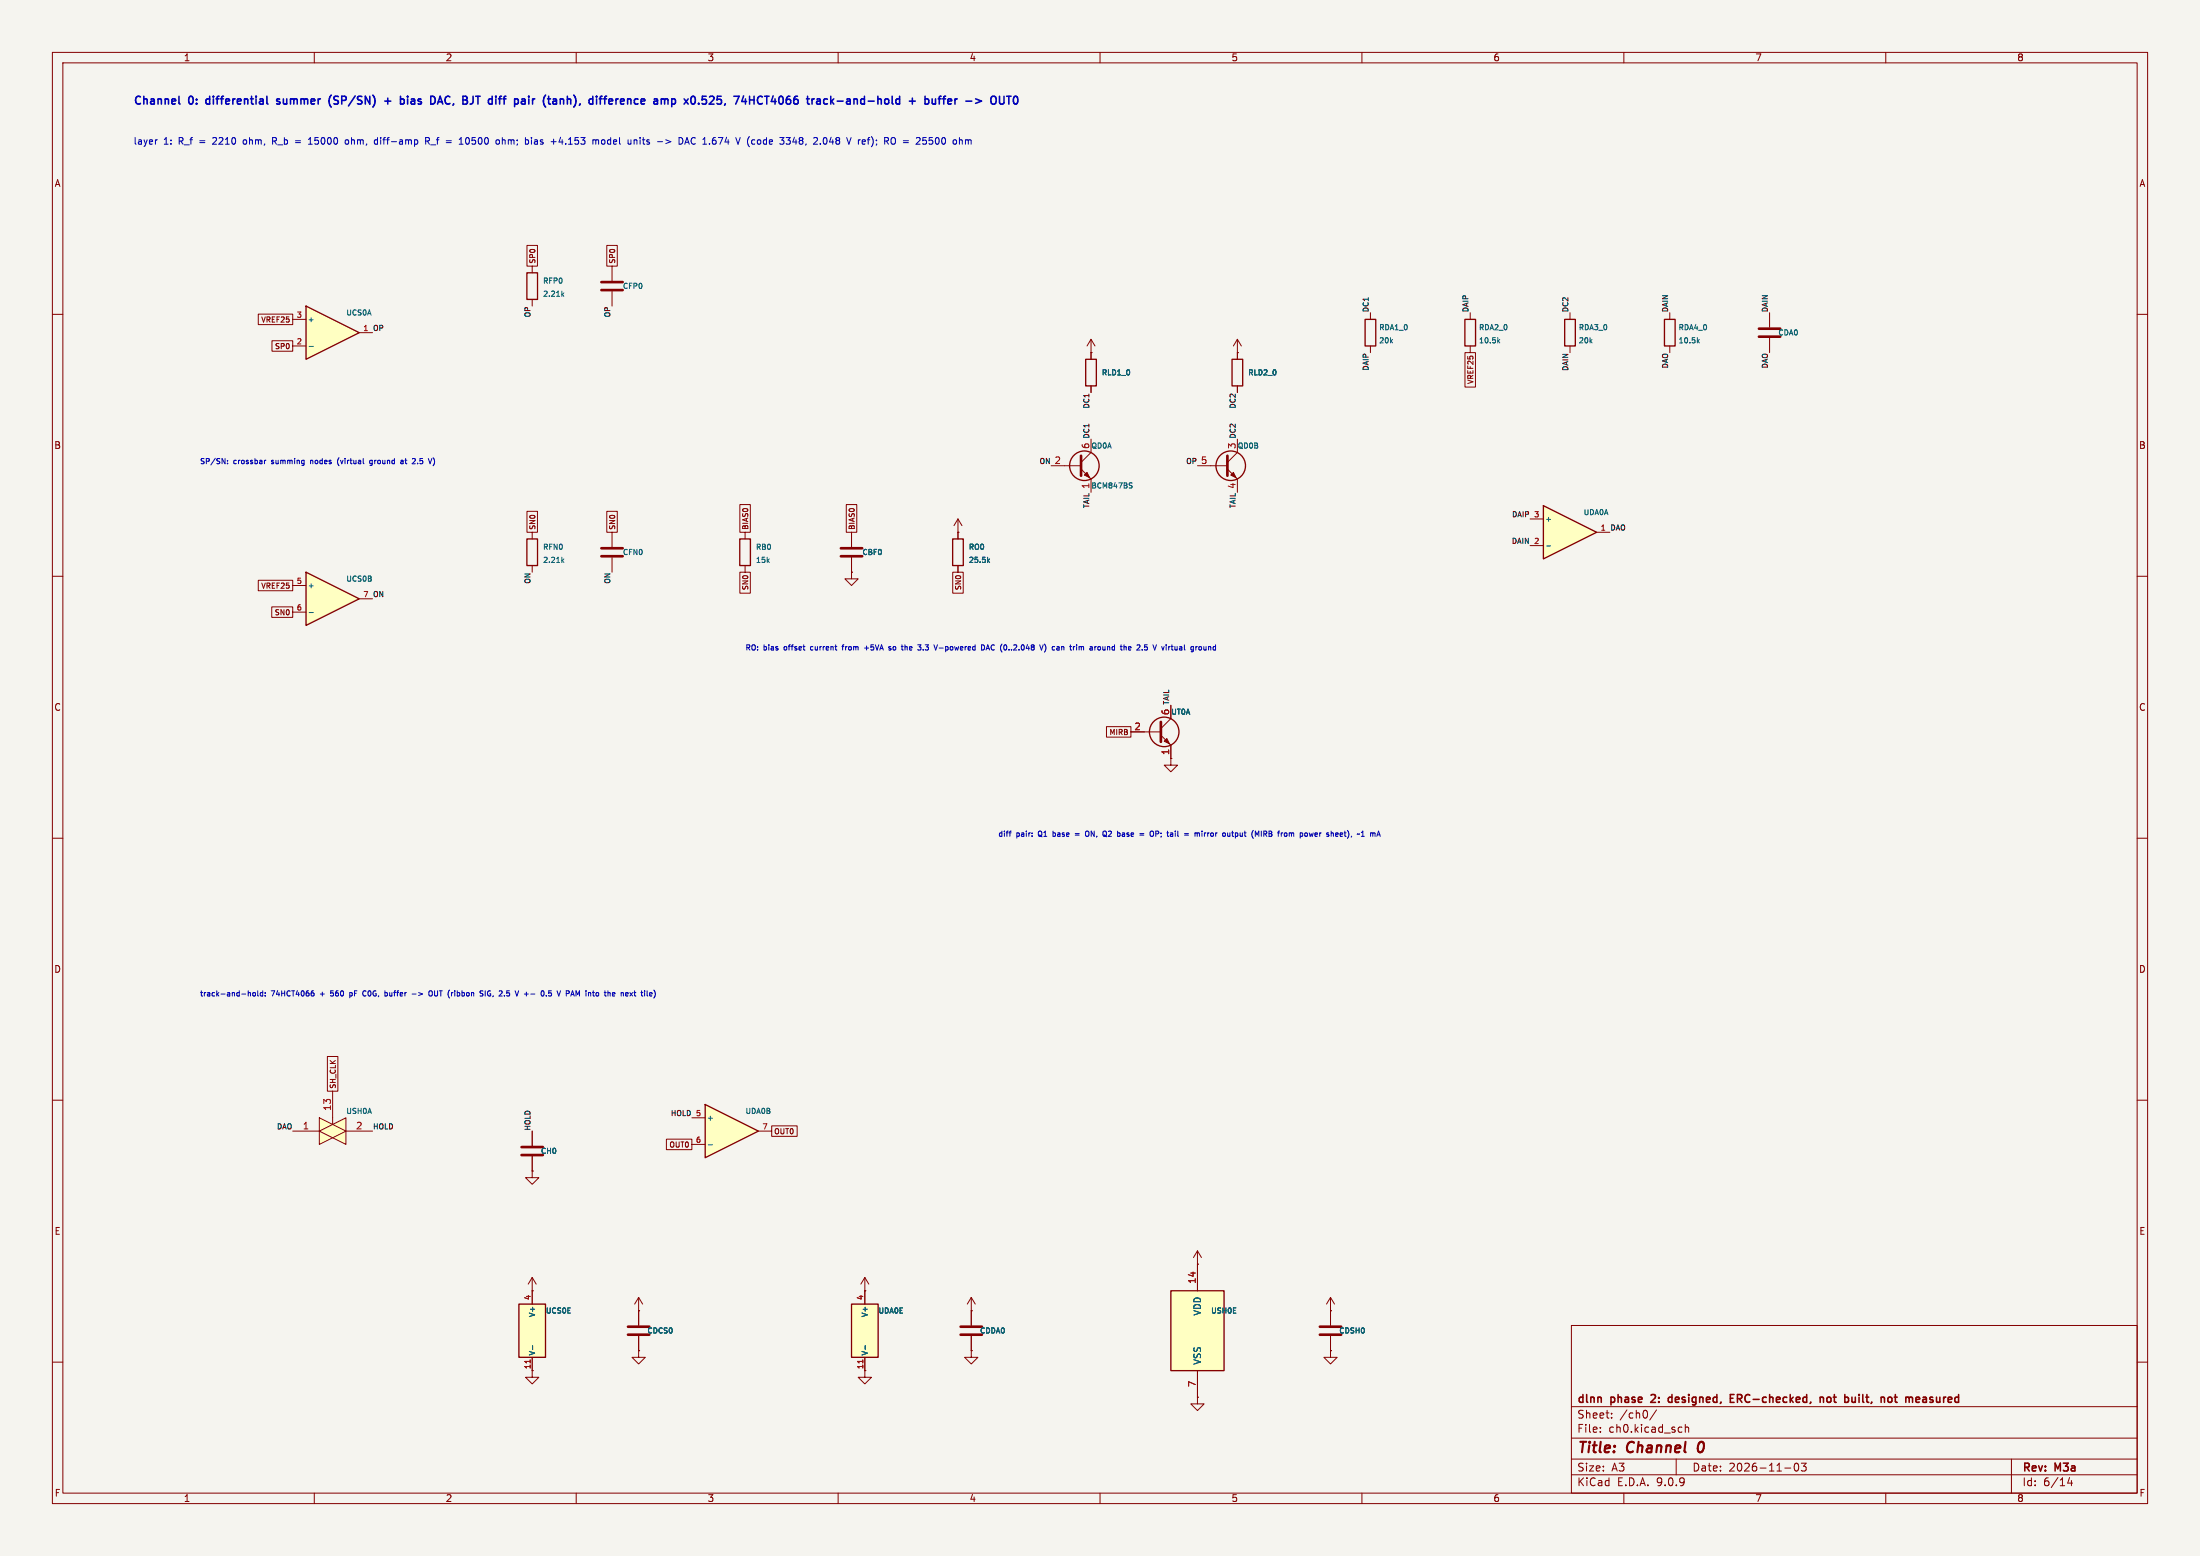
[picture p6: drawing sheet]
<svg xmlns="http://www.w3.org/2000/svg" width="420mm" height="297mm" viewBox="0 0 420 297" stroke-linecap="round" stroke-linejoin="round" font-family="sans-serif">
<path d="M0 0h420v297h-420z" fill="#f5f4ef" stroke="#f5f4ef" stroke-width=".19"/>
<g fill="none" stroke="#840000" stroke-width=".19">
<path d="M10 10h400v277h-400zM12 12h396v273h-396zM60 10v2M110 10v2M160 10v2M210 10v2M260 10v2M310 10v2M360 10v2M10 60h2M208.3 67.3h.1M208.3 64.8v3.8"/>
<path d="M208.3 73.7v1.2M208.3 64.8l-.8 1.2M208.3 64.8l.7 1.2M408 60h2M182.9 99.1v3.8M182.9 99.1l-.8 1.2M182.9 99.1l.7 1.2M200.7 88.9h5.7M206.4 89.5l1.9 1.9v2.6M208.3 83.8v2.6l-1.9 1.9M228.6 88.9h5.7M234.3 89.5l1.9 1.9v2.6"/>
<path d="M236.2 83.8v2.6l-1.9 1.9M10 110h2M162.6 101.6v2.8M162.6 106.4v2.8M182.9 101.6h.1M182.9 108v1.2M408 110h2M215.9 139.7h5.7M223.5 134.6v2.6l-1.9 1.9M10 160h2M221.6 140.3l1.9 1.9v2.6M223.5 144.8v1.3h1.3l-1.3 1.2-1.3-1.2h1.3"/>
<path d="M223.5 144.8h.1M408 160h2M10 210h2M101.6 215.9v2.8M408 210h2M101.6 223.5v1.3h1.3l-1.3 1.3-1.3-1.3h1.3M101.6 223.5h.1M101.6 220.7v2.8M121.9 250.2h.1M121.9 247.6l-.7 1.3M121.9 247.6l.8 1.3M121.9 247.6v2.6"/>
<path d="M254 250.2v2.8M254 255v2.8M300 253h108v32h-108zM10 260h2M300 278.5h108M300 274.5h108M300 268.5h108M305.5 273.2v.2M305.5 272.5v.1M307.7 270.5v.2M307.7 269.8v.1M314.4 269.5v.9"/>
<path d="M316.2 269.1l-1.3 1.9M320 278.5v3M320.7 272.4l.4 .1M321.1 273.3l-.4 .1M321.7 272.5l.2-.1 .4 .1 .1 .9M321.7 271.9v1.5M342.7 279.4l.2-.1a.8 .8 0 0 1 .5 .7 .8 .8 0 0 1-.5 .8l-.2-.2-.2-.4zM343.9 279.3h.9l-.5 .6 .4 .1v.6l-.2 .2-.6-.2M384 278.5v6.5M408 260h2M60 285v2M110 285v2"/>
<path d="M160 285v2M210 285v2M260 285v2M300 281.5h108M310 285v2M340.7 280.2h1.2M360 285v2M395.1 282l-.4 1.1h1M395.4 282.6v1"/>
</g>
<path d="M324.3 275.6a1.52 1.52 0 0 0 0 1.5" fill="none" stroke="#840000" stroke-width=".4"/>
<g fill="none" stroke="#840000" stroke-width=".3">
<path d="M315.3 266.3h-.1M316 266.8l-.9 .9h.9M319.2 266.8l-.4-.1-.3 .3 .1 .6h.6M330.3 266.9h.5M331 266.2h-.7v1.5h.7M347.5 266.8l.2-.1 .3 .1 .1 .9M347.5 266.7v1M349.4 266.8l-.4-.1-.2 .3 .1 .6h.5M354.2 267.5l-.4 .2M354.2 266.7v1M360.7 266.7l.3 .1 .2 .2-.1 .5-.4 .2M361.6 266.7h.6"/>
<path d="M361.8 266.2v1.3l.4 .2M367.5 266.7l-.4 .1M367.6 267.1h-.3a.29 .29 0 0 0-.3 .3 .29 .29 0 0 0 .3 .3h.3"/>
</g>
<path d="M206.4 87v3.8M234.3 87v3.8M160.5 104.6h4.1M160.5 106.2h4.1M221.6 137.8v3.8M99.6 218.9h4M99.6 220.5h4M252 253.2h4M252 254.8h4" fill="none" stroke="#840000" stroke-width=".51"/>
<g fill="none" stroke="#840000" stroke-width=".25">
<path d="M207.3 68.6h2v5.1h-2zM181.9 102.9h2v5.1h-2z"/>
<circle cx="207" cy="88.9" r="2.82"/>
<circle cx="234.9" cy="88.9" r="2.82"/>
<circle cx="222.2" cy="139.7" r="2.82"/>
</g>
<path d="M215.7 92.6l.3 .1 .1 .3-.2 .2h-.2M215.7 92.2h.4M188.6 107l.3 .4M188.9 106.7l-.4 .4" fill="none" stroke="#006464" stroke-width=".19"/>
<g fill="#840000" stroke="#840000" stroke-width=".19">
<path d="M207 90.7l.5-.5 .5 1z"/>
<path d="M234.9 90.7l.6-.5 .5 1z"/>
<path d="M222.2 141.5l.6-.5 .5 1z"/>
</g>
<path d="M134.6 210.8l10.2 5.1-10.2 5.1z" fill="#ffffc2"/>
<path d="M317.8 61h2v5h-2zM134.6 210.8l10.2 5.1-10.2 5.1z" fill="none" stroke="#840000" stroke-width=".25"/>
<path d="M318.8 59.7v1.3M318.8 66v1.3M132.1 213.4h2.5M132.1 218.4h2.5M144.8 215.9h2.5" fill="none" stroke="#840000" stroke-width=".19"/>
<path d="M324.1 65.1l.3 .4M324.4 64.8l-.4 .4M135.2 218.5h.8" fill="none" stroke="#006464" stroke-width=".19"/>
<path d="M99.1 248.9h5v10.2h-5z" fill="#ffffc2"/>
<path d="M99.1 248.9h5v10.2h-5z" fill="none" stroke="#840000" stroke-width=".25"/>
<path d="M337.8 59.7v2.8M337.8 64.5v2.8M101.6 246.4v2.5M101.6 259.1v2.5M254 257.8v1.3h1.3l-1.3 1.2-1.3-1.2h1.3M254 257.8h.1" fill="none" stroke="#840000" stroke-width=".19"/>
<path d="M101.7 256.8v.8" fill="none" stroke="#006464" stroke-width=".19"/>
<path d="M101.2 259.6v.6" fill="none" stroke="#a90000" stroke-width=".19"/>
<path d="M335.8 62.7h4.1M335.8 64.3h4.1" fill="none" stroke="#840000" stroke-width=".51"/>
<path d="M223.5 246.4h10.2v15.2h-10.2z" fill="#ffffc2"/>
<path d="M235.2 68.6h2v5.1h-2zM223.5 246.4h10.2v15.2h-10.2z" fill="none" stroke="#840000" stroke-width=".25"/>
<g fill="none" stroke="#840000" stroke-width=".19">
<path d="M236.2 67.3h.1M236.2 64.8l-.7 1.2M236.2 64.8l.8 1.2M236.2 64.8v3.8M236.2 73.7v1.2M228.6 238.8v7.6M228.6 238.8l-.8 1.2M228.6 238.8l.8 1.2M228.6 241.3h.1M254 250.2h.1M254 247.6l-.8 1.3M254 247.6l.8 1.3"/>
<path d="M254 247.6v2.6M228.6 266.7v1.3h1.3l-1.3 1.2-1.3-1.2h1.3M228.6 266.7h.1M228.6 261.6v5.1"/>
</g>
<g fill="#ffffc2">
<path d="M61 213.4l5 2.5-5 2.5z"/>
<path d="M61 215.9l5-2.5v5z"/>
</g>
<path d="M261.6 59.7v1.3M280.7 59.7v1.3M261.6 66v1.3M280.7 66v1.3M55.9 215.9h5.1M61 213.4l5 2.5-5 2.5zM61 215.9l5-2.5v5zM63.5 208.3v6.3M66 215.9h5.1" fill="none" stroke="#840000" stroke-width=".19"/>
<path d="M260.6 61h2v5h-2zM279.7 61h2v5h-2z" fill="none" stroke="#840000" stroke-width=".25"/>
<path d="M286 65.1l.3 .4M286.3 64.8l-.4 .4" fill="none" stroke="#006464" stroke-width=".19"/>
<path d="M294.6 96.5l10.2 5.1-10.2 5.1z" fill="#ffffc2"/>
<path d="M100.6 52.1h2v5.1h-2zM298.7 61h2v5h-2zM294.6 96.5l10.2 5.1-10.2 5.1z" fill="none" stroke="#840000" stroke-width=".25"/>
<g fill="none" stroke="#840000" stroke-width=".19">
<path d="M101.6 50.8v1.3M101.6 57.2v1.2M116.8 50.8v2.8M116.8 55.6v2.8M299.7 59.7v1.3M299.7 66v1.3M292.1 99.1h2.5M292.1 104.1h2.5M304.8 101.6h2.5M165.1 246.4h.1M165.1 243.8l-.8 1.3M165.1 243.8l.8 1.3"/>
<path d="M165.1 243.8v2.6M185.4 250.2h.1M185.4 257.8v1.3h1.3l-1.3 1.2-1.3-1.2h1.3M185.4 257.8h.1M185.4 247.6v5.4M185.4 255v2.8M185.4 247.6l-.7 1.3M185.4 247.6l.8 1.3M165.1 261.6v1.3h1.3l-1.3 1.3-1.3-1.3h1.3"/>
</g>
<path d="M107.4 56.2l.2 .4M107.6 55.9l-.3 .4M295.2 104.2h.8" fill="none" stroke="#006464" stroke-width=".19"/>
<path d="M114.8 53.8h4.1M114.8 55.4h4.1M183.4 253.2h4.1M183.4 254.8h4.1" fill="none" stroke="#840000" stroke-width=".51"/>
<path d="M58.4 58.4l10.2 5.1-10.2 5.1z" fill="#ffffc2"/>
<path d="M58.4 58.4l10.2 5.1-10.2 5.1z" fill="none" stroke="#840000" stroke-width=".25"/>
<path d="M55.9 61h2.5M55.9 66h2.5M68.6 63.5h2.5" fill="none" stroke="#840000" stroke-width=".19"/>
<path d="M59 66.1h.8" fill="none" stroke="#006464" stroke-width=".19"/>
<path d="M162.6 248.9h5v10.2h-5z" fill="#ffffc2"/>
<path d="M162.6 248.9h5v10.2h-5z" fill="none" stroke="#840000" stroke-width=".25"/>
<path d="M162.6 109.2v1.3h1.2l-1.2 1.3-1.3-1.3h1.3M162.6 109.2h.1M165.1 246.4v2.5M165.1 259.1v2.5" fill="none" stroke="#840000" stroke-width=".19"/>
<path d="M165.2 256.8v.8" fill="none" stroke="#006464" stroke-width=".19"/>
<path d="M164.7 259.6v.6" fill="none" stroke="#a90000" stroke-width=".19"/>
<path d="M58.4 109.2l10.2 5.1-10.2 5.1z" fill="#ffffc2"/>
<path d="M58.4 109.2l10.2 5.1-10.2 5.1zM100.6 102.9h2v5.1h-2zM141.2 102.9h2.1v5.1h-2.1z" fill="none" stroke="#840000" stroke-width=".25"/>
<g fill="none" stroke="#840000" stroke-width=".19">
<path d="M49.3 60h6.6v2h-6.6zM100.6 46.8h2v4h-2zM115.8 46.8h2v4h-2zM51.9 65h4v2h-4zM208.3 67.3h.1M208.3 67.3v1.3M208.3 73.7v1.2M236.2 67.3h.1M236.2 67.3v1.3M236.2 73.7v1.2M279.7 67.3h2v6.6h-2zM100.6 97.6h2v4h-2z"/>
<path d="M115.8 97.6h2v4h-2zM141.2 96.3h2v5.3h-2zM161.6 96.3h2v5.3h-2zM49.3 110.8h6.6v2h-6.6zM51.9 115.8h4v2h-4zM55.9 111.8h2.5M55.9 116.8h2.5M68.6 114.3h2.5M101.6 101.6v1.3M101.6 108v1.2M116.8 101.6v2.8M116.8 106.4v2.8"/>
<path d="M141.2 109.2h2v4h-2zM142.2 101.6v1.3M142.2 108v1.2M162.6 109.2h.1M162.6 101.6v2.8M162.6 106.4v2.8M181.9 109.2h2v4h-2zM182.9 101.6h.1M182.9 101.6v1.3M182.9 108v1.2M211.2 138.7h4.7v2h-4.7zM215.9 139.7h2.5"/>
<path d="M223.5 134.6v2.6M223.5 144.8h.1M223.5 142.2v2.6M62.5 201.7h2v6.6h-2zM101.6 215.9v2.8M127.2 217.4h4.9v2h-4.9zM147.3 214.9h4.9v2h-4.9zM101.6 223.5h.1M101.6 220.7v2.8M101.6 246.4h.1M101.6 259.1v3.8h1.3l-1.3 1.3-1.3-1.3h1.3M101.6 243.8l-.8 1.3"/>
<path d="M101.6 243.8l.8 1.3M101.6 243.8v5.1M121.9 257.8v1.3h1.3l-1.3 1.2-1.3-1.2h1.3M121.9 257.8h.1M121.9 250.2h.1M121.9 250.2v2.8M121.9 255v2.8M165.1 246.4h.1M165.1 246.4v2.5M165.1 259.1v2.5M185.4 257.8h.1M185.4 250.2h.1"/>
<path d="M185.4 250.2v2.8M185.4 255v2.8M228.6 241.3h.1M228.6 241.3v5.1M254 250.2h.1M254 257.8h.1M254 250.2v2.8M254 255v2.8M228.6 266.7h.1M228.6 261.6v5.1"/>
</g>
<path d="M59 116.9h.8M107.4 107l.2 .4M107.6 106.7l-.3 .4M188.6 107l.3 .4M188.9 106.7l-.4 .4M101.7 256.8v.8M165.2 256.8v.8" fill="none" stroke="#006464" stroke-width=".19"/>
<path d="M114.8 104.6h4.1M114.8 106.2h4.1M119.9 253.2h4.1M119.9 254.8h4.1" fill="none" stroke="#840000" stroke-width=".51"/>
<g fill="none" stroke="#0000c2" stroke-width=".19">
<path d="M30 26.7h-.2M46.5 26.7l-.1 .2 .1 .6M52 26.9h.5M52.4 26.9l.4 .6M52.5 26.3h-.5v1.2M56.4 26.9h1M56.4 27.2h1M58.9 27.5h.7M59 26.6l.2-.3v1.2M66 26.8l.1-.1 .4 .1 .1 .5-.2 .2h-.3l-.1-.1zM71.7 26.7h.4M72.1 27.5h-.4"/>
<path d="M72.1 26.3v1.2M81.3 26.9h.6l.1-.2-.1-.3-.6-.1v1.2M81.6 26.9l.4 .6M82.2 27.6h1M87.9 26.4l.1-.1v1.2M89.5 26.5l-.2-.2a.68 .68 0 0 0-.4 .6 .68 .68 0 0 0 .4 .6l.2-.2M95.9 26.8l.2-.1h.3v.8M95.9 26.3v1.2M102.1 26.7h.4M102.5 27h-.3l-.2 .2 .1 .3h.4M107 26.2l-.3 .9h.8M107.3 26.7v.8"/>
<path d="M113.9 26.7l.4 .2v.6M114.9 26.8l.2-.1 .3 .1 .1 .5-.1 .2h-.3l-.2-.1zM121.5 26.7l.1 .8M122.2 26.3v.1M122.2 26.7v.8M122.6 26.7h.5M127.1 26.7l1 .3-1 .4M130.7 27.5l.5-1.2 .4 1.2M130.8 27.2h.7M132.7 26.4a.6 .6 0 0 0-.8 .4 .6 .6 0 0 0 .6 .7l.2-.1M144.1 26.7h-.4l-.2 .2 .1 .6h.5M151.3 27.1h.8"/>
<path d="M152 26.7v.8M152.8 26.8l-.2 .1v.4l.1 .2h.3M152.8 26.8h.2M153 26.3h-.2l-.2 .2 .2 .3M158.7 26.2l-.3 .9h.8M159 26.7v.8M165 26.7l.2 .3-.6 .1M165.1 27.5h-.1M165.6 26.7h.4M166 26.3l-.3 .1v1.1M172.5 26.9h.9M172.5 27.2h.9"/>
<path d="M180.2 26.3a.68 .68 0 0 0-.4 .6 .68 .68 0 0 0 .4 .6M43.4 88.4v.1M43.4 87.9v.1M50.5 87.9v.6M50.8 87.9l-.3 .1M59.3 87.9v.6M59.3 87.9h.1M64.7 87.4a1.15 1.15 0 0 0 0 1.5M71.1 87.9h-.3l-.2 .1 .1 .5h.4M71.1 87.9v.8l-.2 .2-.3-.1M76.5 87.9h.4l.1 .6M77 88.1l-.5 .2 .1 .2h.4"/>
<path d="M77.3 87.9h.4M79.7 88.4v.1M82.7 87.4a1.15 1.15 0 0 1 0 1.5M154.8 123.5v.5M160.7 123.4h.4M161.1 123.1l-.2 .1v.9M165.1 123.7h.7M165.4 123.3v.8M169.8 123.4l.3 .1M169.8 123.7l.3 .2-.3 .2M170.5 123.5v.5M172.8 123.5l.3-.1 .1 .2"/>
<path d="M176.2 124v.1M179.3 123.7h.8M187.4 123.1a.51 .51 0 0 1 .6 .5 .51 .51 0 0 1-.6 .5M188.2 124.1l.4-1 .3 1M188.3 123.8h.5M189.3 123.2v.7M199.4 122.9a1.15 1.15 0 0 1 0 1.6M201 123.5v.5M206.5 123.5h.3l.1 .6M210.5 123.4l.1 .6h.4M211 123.4v.7M217.4 123.1l-.3 .1"/>
<path d="M217.6 123.5l-.6 .6h.6M220.1 123.1l.3 1 .4-1M223.6 123.4h.4M223.7 123.1v.8l.3 .2M230.7 123.5h.4v.6M230.7 123.4v.7M231.8 123.4l-.2 .2v.3l.2 .2M192.6 159h.4M193 158.6l-.2 .2M201 158.6v1M201 159.6h.1M201.1 159h-.1"/>
<path d="M205.3 159.1h.7M205.3 159.4h.7M207.8 158.8l-.3-.2-.3 .4 .2 .6h.2l.2-.1M210.9 159.4l.4 .3M211 158.6l.2 .4v.5l-.2 .1M214.6 159h-.3M214.6 159.3l-.4 .1 .1 .2h.3M217.6 159.1h.8M217.6 159.4h.8M219.6 158.8l.2-.2 .4 .2M221.2 158.7l-.6-.1v1M221.2 159.1l-.6 .1"/>
<path d="M224.4 158.6v.1M224.4 159v.6M228.1 159v.6M228.3 159l-.2 .1M229.5 158.6v.1M229.9 159v.6M230.2 159l-.3 .2M235.1 159h.4M235.3 158.6v.9l.2 .1M235.8 159.6h.3M235.8 159v1M236.1 159h-.3"/>
<path d="M241.3 159.2l.4-.1 .1-.4-.5-.1v1M241.5 159.2l.3 .4M246.6 159h.3l.1 .6M251 159.3l.5-.1v-.2h-.3l-.2 .1 .1 .5h.4M256.3 159v.2l-.5 .1M256.6 159h.4M256.7 158.6v.9l.3 .1M261.9 159l.2 .1M262.1 159.1l.1-.1h.3v.6M262.1 159.1v.5M262.8 159.6l.4-1 .3 1M262.9 159.4h.5"/>
<path d="M47.7 189.5l.1 .1v.5M48.3 189.5h.4v.6l-.4-.1zM49.2 189.1v.9l.1 .1M50.2 189.5h-.3l-.2 .1 .1 .5h.4M50.2 189.1v1M50.6 190v.1M50.6 189.5v.1M59.6 189.5l.4 .2-.1 .3-.3 .1M59.7 189.1h.2M63.1 190l.1 .1M63.2 189.1v.4M66.8 190.1h.3"/>
<path d="M66.8 189.5v1M67.1 189.5h-.3M69.4 190.1h.4M69.4 189.2h.4M73.8 189.5l.2 .1v.3l-.2 .2M78.7 189.7h.7M81.9 189.3l.2-.2 .4 .2v.5l-.1 .3h-.3l-.2-.1zM83 189.1v.8l.3 .2M92.6 189.1v1M93.5 189.7h.2M93.5 189.1a.48 .48 0 0 0-.4 .5 .48 .48 0 0 0 .5 .5M96.8 189.1h.4"/>
<path d="M96.9 189.5h.2l.2 .2-.1 .4h-.3M100.1 189.7h.8M100.5 189.4v.7M104.8 189.5h.3l.2 .2-.1 .4h-.4M104.8 189.1h.4M109 190.1l.3-1 .3 1M109.1 189.8h.4M115.3 189.5h.4M115.5 189.1v1M118.6 189.5h.4v.6M122.3 189.5h.4M122.5 189.1v.9l.2 .1"/>
</g>
<g fill="none" stroke="#0000c2" stroke-width=".3">
<path d="M34.2 19.7l.2 .2M39.4 19v.7M53.4 18.9h-.4l-.2 .2 .1 .2 .5 .1v.4h-.6M62.9 19.8l.3 .6M63.2 18.2l-.3 .6M63.7 19.8l.6 .1M64 18.4l-.3 .3 .1 .2 .2 .2M73.5 19.3h1.1M74 18.7v1.2M77.8 18.4v.1M77.8 18.9v1M79 18.9h-.5"/>
<path d="M79 19.3h-.3a.29 .29 0 0 0-.3 .3 .29 .29 0 0 0 .3 .3h.3M83.7 19.4h.7M84 18.4l.5 1.5M85.5 18.4a.81 .81 0 0 0-.6 .7 .81 .81 0 0 0 .6 .8M90.8 18.4h.9M108.3 19l.2-.1h.4l.1 1M108.3 18.4v1.5M116.7 18.9l.3 .3-.8 .2M116.9 19.8l-.2 .1M117.6 18.9v1M118 18.9h-.3l-.1 .3M118.5 18.9v.9"/>
<path d="M119.2 19.2l-.7 .2M130.6 18.9l.8 1M131.4 18.9l-.8 1M137 19l.5-.1 .2 .3-.1 .6h-.6M137 18.4h.7M146 18.4h.8M146.4 18.4v1.5M147.6 18.3l-.4 1.1h1M148 18.9v1M159.8 19.3h1.2M161.7 18.9h.5l.1 1M162.3 19.2l-.5 .1a.29 .29 0 0 0-.2 .3 .29 .29 0 0 0 .2 .3l.5-.1"/>
<path d="M178.6 19.7l-.4 .2M178.6 18.9v1M179.1 18.9h.6M179.7 18.4l-.4 .2v1.3M180 18.9h.5M180.5 18.4l-.3 .2v1.3M181 19.4l.7-.2-.1-.3h-.4l-.2 .2v.7h.6M182.3 18.9v1M182.6 18.9l-.3 .3M184.4 19.3h1.1M193.5 18.9l.1-.4 .2-.1a.8 .8 0 0 1 .5 .7 .8 .8 0 0 1-.5 .8l-.2-.2-.1-.4"/>
</g>
<path d="M101.2 259.6v.6M164.7 259.6v.6" fill="none" stroke="#a90000" stroke-width=".19"/>
<g font-size="2.8" fill="#840000">
<text x="301" y="277.9">Title:</text>
<text x="310.6" y="277.9">Channel</text>
<text x="325" y="277.9">0</text>
</g>
<g font-size="2.1" fill="#0000c2">
<text x="25.4" y="20.1">Channel</text>
<text x="36.1" y="20.1">0:</text>
<text x="40" y="20.1">differential</text>
<text x="54.1" y="20.1">summer</text>
<text x="64.7" y="20.1">(SP/SN)</text>
<text x="75.9" y="20.1">+</text>
<text x="79.5" y="20.1">bias</text>
<text x="85.9" y="20.1">DAC,</text>
<text x="92.6" y="20.1">BJT</text>
<text x="98.2" y="20.1">diff</text>
<text x="103.7" y="20.1">pair</text>
<text x="109.8" y="20.1">(tanh),</text>
<text x="119.2" y="20.1">difference</text>
<text x="132.1" y="20.1">amp</text>
<text x="138.6" y="20.1">x0.525,</text>
<text x="148.7" y="20.1">74HCT4066</text>
<text x="163.2" y="20.1">track-and-hold</text>
<text x="183.2" y="20.1">+</text>
<text x="186.8" y="20.1">buffer</text>
</g>
<g font-size="2.1" fill="#840000">
<text x="301" y="268.2">dlnn</text>
<text x="307.6" y="268.2">phase</text>
<text x="315.9" y="268.2">2:</text>
<text x="319.8" y="268.2">designed,</text>
<text x="332.2" y="268.2">ERC-checked,</text>
<text x="349.9" y="268.2">not</text>
<text x="355.2" y="268.2">built,</text>
<text x="362.8" y="268.2">not</text>
<text x="368.1" y="268.2">measured</text>
<text x="301" y="273.7">File:</text>
<text x="301" y="271">Sheet:</text>
<text x="307.1" y="273.7">ch0.kicad_sch</text>
<text x="309.2" y="271">/ch0/</text>
<text x="301" y="281.1">Size:</text>
<text x="307.6" y="281.1">A3</text>
<text x="323" y="281.1">Date:</text>
<text x="330" y="281.1">2026-11-03</text>
<text x="386" y="281.3">Rev:</text>
<text x="392.4" y="281.3">M3a</text>
<text x="301" y="283.9">KiCad</text>
<text x="308.7" y="283.9">E.D.A.</text>
<text x="316.3" y="283.9">9.0.9</text>
<text x="386" y="283.9">Id:</text>
<text x="390.1" y="283.9">6/14</text>
</g>
<g font-size="1.8" fill="#840000">
<text x="35" y="11.9">1</text>
<text x="85" y="11.9">2</text>
<text x="135" y="11.9">3</text>
<text x="185" y="11.9">4</text>
<text x="235" y="11.9">5</text>
<text x="285" y="11.9">6</text>
<text x="335" y="11.9">7</text>
<text x="385" y="11.9">8</text>
<text x="10.3" y="35.9">A</text>
<text x="408.3" y="35.9">A</text>
<text x="10.3" y="85.9">B</text>
<text x="408.2" y="85.9">B</text>
<text x="10.3" y="135.9">C</text>
<text x="408.2" y="135.9">C</text>
<text x="10.3" y="185.9">D</text>
<text x="408.2" y="185.9">D</text>
<text x="10.3" y="235.9">E</text>
<text x="408.3" y="235.9">E</text>
<text x="10.3" y="285.9">F</text>
<text x="35" y="286.9">1</text>
<text x="85" y="286.9">2</text>
<text x="135" y="286.9">3</text>
<text x="185" y="286.9">4</text>
<text x="235" y="286.9">5</text>
<text x="285" y="286.9">6</text>
<text x="335" y="286.9">7</text>
<text x="385" y="286.9">8</text>
<text x="408.3" y="285.9">F</text>
</g>
<g font-size="1.8" fill="#0000c2">
<text x="25.4" y="27.7">layer</text>
<text x="31.2" y="27.7">1:</text>
<text x="34.2" y="27.7">R_f</text>
<text x="38.3" y="27.7">=</text>
<text x="41.1" y="27.7">2210</text>
<text x="47.1" y="27.7">ohm,</text>
<text x="52.9" y="27.7">R_b</text>
<text x="57.4" y="27.7">=</text>
<text x="60.2" y="27.7">15000</text>
<text x="67.4" y="27.7">ohm,</text>
<text x="73.2" y="27.7">diff-amp</text>
<text x="83.1" y="27.7">R_f</text>
<text x="87.2" y="27.7">=</text>
<text x="90" y="27.7">10500</text>
<text x="97.2" y="27.7">ohm;</text>
<text x="103" y="27.7">bias</text>
<text x="108.1" y="27.7">+4.153</text>
<text x="116.2" y="27.7">model</text>
<text x="123.2" y="27.7">units</text>
<text x="129" y="27.7">-&gt;</text>
<text x="133.3" y="27.7">DAC 1.674</text>
<text x="144.7" y="27.7">V (code</text>
<text x="153.5" y="27.7">3348,</text>
<text x="160.1" y="27.7">2.048</text>
<text x="166.7" y="27.7">V ref);</text>
<text x="174.2" y="27.7">RO =</text>
<text x="180.7" y="27.7">25500</text>
</g>
<g font-size="1.8" fill="#a90000">
<text x="201.2" y="88.6">2</text>
<text x="229.2" y="88.6">5</text>
<text x="236" y="93.4" transform="rotate(-90 236 93.4)">4</text>
<text x="223.3" y="136.6" transform="rotate(-90 223.3 136.6)">6</text>
<text x="216.5" y="139.4">2</text>
<text x="223.3" y="144.2" transform="rotate(-90 223.3 144.2)">1</text>
<text x="57.7" y="215.6">1</text>
<text x="63.2" y="212.1" transform="rotate(-90 63.2 212.1)">13</text>
<text x="67.9" y="215.6">2</text>
<text x="228.3" y="245.2" transform="rotate(-90 228.3 245.2)">14</text>
<text x="228.3" y="264.9" transform="rotate(-90 228.3 264.9)">7</text>
</g>
<g font-size="1.8" fill="#006464">
<text x="208" y="85.8" transform="rotate(-90 208 85.8)">6</text>
<text x="236" y="85.8" transform="rotate(-90 236 85.8)">3</text>
<text x="208" y="93.4" transform="rotate(-90 208 93.4)">1</text>
<text x="229.5" y="251.2" transform="rotate(-90 229.5 251.2)">VDD</text>
<text x="229.5" y="260.6" transform="rotate(-90 229.5 260.6)">VSS</text>
</g>
<g font-size="1.4" fill="#840000">
<text x="102.4" y="50.4" transform="rotate(-90 102.4 50.4)">SP0</text>
<text x="117.6" y="50.4" transform="rotate(-90 117.6 50.4)">SP0</text>
<text x="49.7" y="61.8">VREF25</text>
<text x="52.3" y="66.8">SP0</text>
<text x="281.5" y="73.5" transform="rotate(-90 281.5 73.5)">VREF25</text>
<text x="102.4" y="101.2" transform="rotate(-90 102.4 101.2)">SN0</text>
<text x="117.6" y="101.2" transform="rotate(-90 117.6 101.2)">SN0</text>
<text x="143" y="101.2" transform="rotate(-90 143 101.2)">BIAS0</text>
<text x="163.4" y="101.2" transform="rotate(-90 163.4 101.2)">BIAS0</text>
<text x="49.7" y="112.6">VREF25</text>
<text x="143" y="112.8" transform="rotate(-90 143 112.8)">SN0</text>
<text x="183.7" y="112.8" transform="rotate(-90 183.7 112.8)">SN0</text>
<text x="52.3" y="117.6">SN0</text>
<text x="211.6" y="140.5">MIRB</text>
<text x="64.3" y="207.9" transform="rotate(-90 64.3 207.9)">SH_CLK</text>
<text x="127.6" y="219.2">OUT0</text>
<text x="147.7" y="216.7">OUT0</text>
<text x="101.3" y="261.4" transform="rotate(-90 101.3 261.4)">11</text>
</g>
<g font-size="1.4" fill="#006464">
<text x="103.6" y="54.3">RFP0</text>
<text x="103.6" y="56.8">2.21k</text>
<text x="118.8" y="55.3">CFP0</text>
<text x="58.7" y="61.7">+</text>
<text x="66" y="60.4">UCS0A</text>
<text x="263.2" y="65.7">20k</text>
<text x="263.2" y="63.2">RDA1_0</text>
<text x="282.2" y="65.7">10.5k</text>
<text x="282.2" y="63.2">RDA2_0</text>
<text x="301.3" y="65.7">20k</text>
<text x="301.3" y="63.2">RDA3_0</text>
<text x="320.3" y="65.7">10.5k</text>
<text x="320.3" y="63.2">RDA4_0</text>
<text x="339.4" y="64.2">CDA0</text>
<text x="210.2" y="71.8">RLD1_0</text>
<text x="238.2" y="71.8">RLD2_0</text>
<text x="208.2" y="85.8">QD0A</text>
<text x="236.2" y="85.8">QD0B</text>
<text x="208.2" y="93.4">BCM847BS</text>
<text x="294.9" y="99.8">+</text>
<text x="302.2" y="98.5">UDA0A</text>
<text x="103.6" y="105.1">RFN0</text>
<text x="103.6" y="107.6">2.21k</text>
<text x="118.8" y="106.1">CFN0</text>
<text x="144.2" y="107.6">15k</text>
<text x="144.2" y="105.1">RB0</text>
<text x="164.5" y="106.1">CBF0</text>
<text x="184.8" y="107.6">25.5k</text>
<text x="184.8" y="105.1">RO0</text>
<text x="58.7" y="112.5">+</text>
<text x="66" y="111.2">UCS0B</text>
<text x="223.5" y="136.6">UT0A</text>
<text x="66" y="212.8">USH0A</text>
<text x="134.9" y="214.1">+</text>
<text x="142.2" y="212.8">UDA0B</text>
<text x="103.2" y="220.4">CH0</text>
<text x="102.3" y="251.6" transform="rotate(-90 102.3 251.6)">V+</text>
<text x="104.1" y="250.9">UCS0E</text>
<text x="165.8" y="251.6" transform="rotate(-90 165.8 251.6)">V+</text>
<text x="167.6" y="250.9">UDA0E</text>
<text x="231.1" y="250.9">USH0E</text>
<text x="123.5" y="254.7">CDCS0</text>
<text x="187" y="254.7">CDDA0</text>
<text x="255.6" y="254.7">CDSH0</text>
<text x="102.3" y="258.8" transform="rotate(-90 102.3 258.8)">V-</text>
<text x="165.8" y="258.8" transform="rotate(-90 165.8 258.8)">V-</text>
</g>
<g font-size="1.4" fill="#0f0f0f">
<text x="261.3" y="59.7" transform="rotate(-90 261.3 59.7)">DC1</text>
<text x="280.4" y="59.7" transform="rotate(-90 280.4 59.7)">DAIP</text>
<text x="299.4" y="59.7" transform="rotate(-90 299.4 59.7)">DC2</text>
<text x="318.5" y="59.7" transform="rotate(-90 318.5 59.7)">DAIN</text>
<text x="337.5" y="59.7" transform="rotate(-90 337.5 59.7)">DAIN</text>
<text x="71.1" y="63.2">OP</text>
<text x="101.3" y="60.7" transform="rotate(-90 101.3 60.7)">OP</text>
<text x="116.6" y="60.7" transform="rotate(-90 116.6 60.7)">OP</text>
<text x="261.3" y="70.9" transform="rotate(-90 261.3 70.9)">DAIP</text>
<text x="299.4" y="70.9" transform="rotate(-90 299.4 70.9)">DAIN</text>
<text x="318.5" y="70.5" transform="rotate(-90 318.5 70.5)">DAO</text>
<text x="337.5" y="70.5" transform="rotate(-90 337.5 70.5)">DAO</text>
<text x="208" y="83.8" transform="rotate(-90 208 83.8)">DC1</text>
<text x="208" y="78.1" transform="rotate(-90 208 78.1)">DC1</text>
<text x="235.9" y="83.8" transform="rotate(-90 235.9 83.8)">DC2</text>
<text x="235.9" y="78.1" transform="rotate(-90 235.9 78.1)">DC2</text>
<text x="198.3" y="88.6">ON</text>
<text x="226.3" y="88.6">OP</text>
<text x="208" y="97.1" transform="rotate(-90 208 97.1)">TAIL</text>
<text x="235.9" y="97.1" transform="rotate(-90 235.9 97.1)">TAIL</text>
<text x="288.5" y="98.8">DAIP</text>
<text x="307.3" y="101.3">DAO</text>
<text x="288.5" y="103.9">DAIN 2</text>
<text x="101.3" y="111.6" transform="rotate(-90 101.3 111.6)">ON</text>
<text x="116.6" y="111.6" transform="rotate(-90 116.6 111.6)">ON</text>
<text x="71.1" y="114">ON</text>
<text x="223.2" y="134.6" transform="rotate(-90 223.2 134.6)">TAIL</text>
<text x="52.7" y="215.6">DAO</text>
<text x="71.1" y="215.6">HOLD</text>
<text x="101.3" y="215.9" transform="rotate(-90 101.3 215.9)">HOLD</text>
<text x="127.9" y="213.1">HOLD 5</text>
</g>
<g font-size="1.4" fill="#a90000">
<text x="56.5" y="60.7">3</text>
<text x="56.5" y="65.8">2</text>
<text x="69.2" y="63.2">1</text>
<text x="292.8" y="98.8">3</text>
<text x="305.5" y="101.3">1</text>
<text x="56.5" y="111.5">5</text>
<text x="56.5" y="116.6">6</text>
<text x="69.2" y="114">7</text>
<text x="145.4" y="215.6">7</text>
<text x="132.7" y="218.2">6</text>
<text x="101.3" y="248.3" transform="rotate(-90 101.3 248.3)">4</text>
<text x="164.8" y="248.3" transform="rotate(-90 164.8 248.3)">4</text>
<text x="164.8" y="261.4" transform="rotate(-90 164.8 261.4)">11</text>
</g>
<g font-size="1.4" fill="#0000c2">
<text x="38.1" y="88.7">SP/SN:</text>
<text x="44.6" y="88.7">crossbar</text>
<text x="52" y="88.7">summing</text>
<text x="59.7" y="88.7">nodes</text>
<text x="65.1" y="88.7">(virtual</text>
<text x="71.6" y="88.7">ground</text>
<text x="77.7" y="88.7">at</text>
<text x="80.2" y="88.7">2.5</text>
<text x="142.2" y="124.2">RO:</text>
<text x="145.8" y="124.2">bias</text>
<text x="149.9" y="124.2">offset</text>
<text x="155.2" y="124.2">current</text>
<text x="161.6" y="124.2">from</text>
<text x="166" y="124.2">+5VA</text>
<text x="170.9" y="124.2">so</text>
<text x="173.7" y="124.2">the</text>
<text x="177" y="124.2">3.3</text>
<text x="180.4" y="124.2">V-powered</text>
<text x="189.6" y="124.2">DAC (0..2.048</text>
<text x="201.4" y="124.2">V)</text>
<text x="203.9" y="124.2">can</text>
<text x="207.6" y="124.2">trim</text>
<text x="211.6" y="124.2">around</text>
<text x="217.8" y="124.2">the</text>
<text x="221.1" y="124.2">2.5</text>
<text x="224.5" y="124.2">V virtual</text>
<text x="232.2" y="124.2">ground</text>
<text x="190.5" y="159.8">diff</text>
<text x="194" y="159.8">pair:</text>
<text x="198.4" y="159.8">Q1</text>
<text x="201.5" y="159.8">base</text>
<text x="208.2" y="159.8">ON,</text>
<text x="211.8" y="159.8">Q2</text>
<text x="214.8" y="159.8">base</text>
<text x="219.3" y="159.8">=</text>
<text x="221.6" y="159.8">OP;</text>
<text x="225.1" y="159.8">tail</text>
<text x="228.6" y="159.8">=</text>
<text x="230.9" y="159.8">mirror</text>
<text x="236.5" y="159.8">output</text>
<text x="242.2" y="159.8">(MIRB</text>
<text x="247.5" y="159.8">from</text>
<text x="252" y="159.8">power</text>
<text x="257.3" y="159.8">sheet),</text>
<text x="38.1" y="190.2">track-and-hold:</text>
<text x="51.8" y="190.2">74HCT4066</text>
<text x="61.3" y="190.2">+</text>
<text x="63.6" y="190.2">560</text>
<text x="67.5" y="190.2">pF</text>
<text x="70.2" y="190.2">C0G,</text>
<text x="74.7" y="190.2">buffer</text>
<text x="80.1" y="190.2">-&gt;</text>
<text x="83.6" y="190.2">OUT (ribbon</text>
<text x="93.9" y="190.2">SIG,</text>
<text x="97.8" y="190.2">2.5</text>
<text x="101.2" y="190.2">V +-</text>
<text x="106.6" y="190.2">0.5</text>
<text x="110" y="190.2">V PAM</text>
<text x="115.9" y="190.2">into</text>
<text x="119.8" y="190.2">the</text>
<text x="123.1" y="190.2">next</text>
</g>
</svg>
